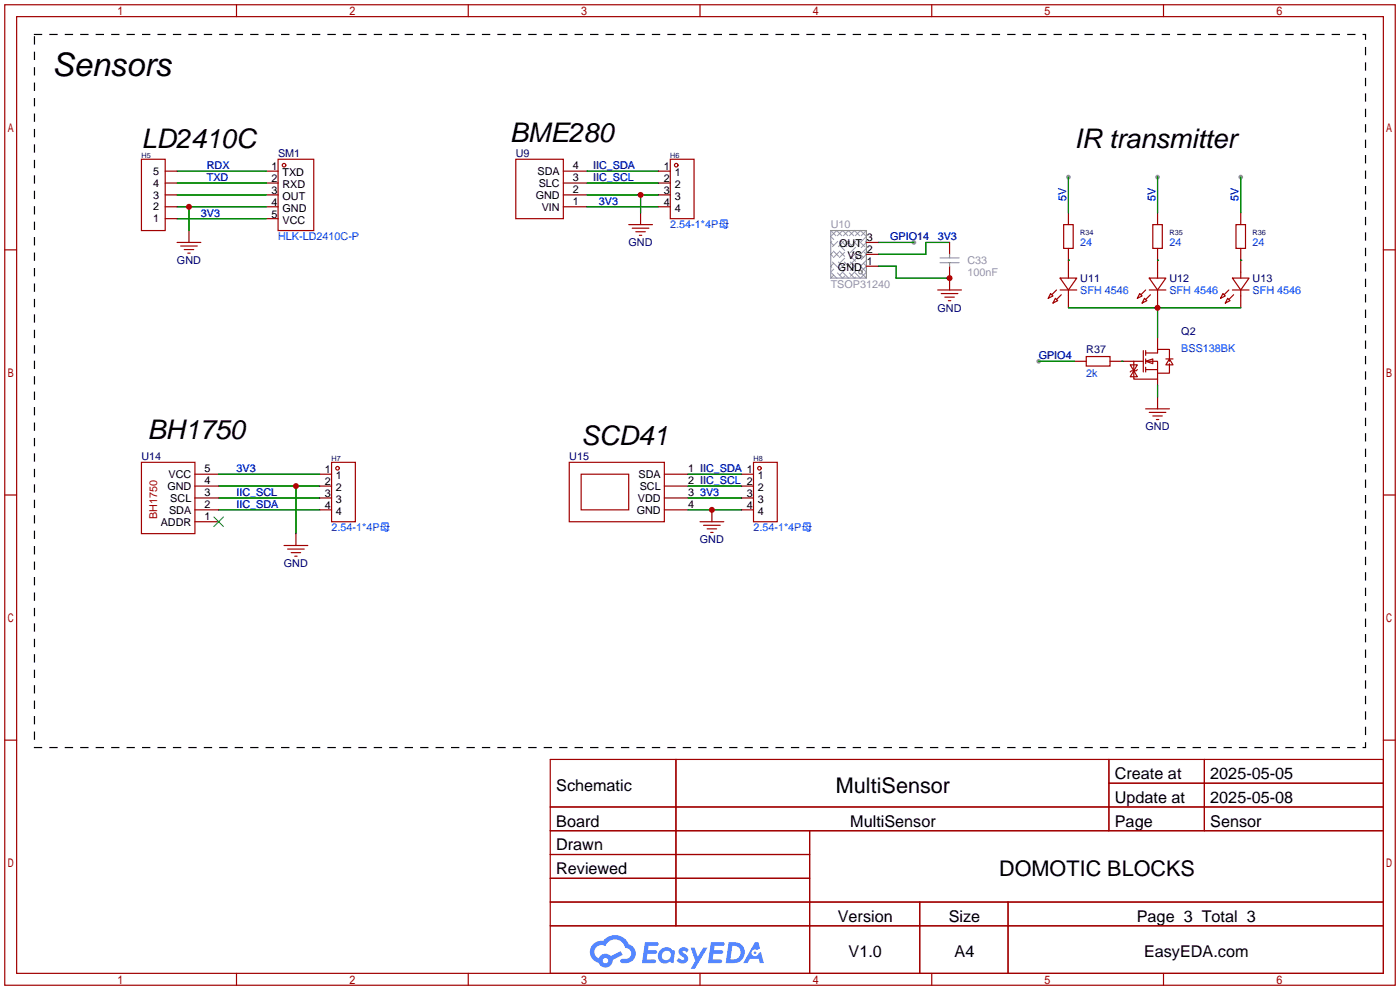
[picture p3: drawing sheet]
<svg xmlns="http://www.w3.org/2000/svg" width="299mm" height="212mm" viewBox="0 0 299 212" stroke-linecap="round" stroke-linejoin="round" font-family="sans-serif">
<g fill="#999">
<circle cx="222" cy="77.2" r=".51"/>
<circle cx="228.3" cy="37.8" r=".51"/>
<circle cx="247.4" cy="37.8" r=".51"/>
<circle cx="265.2" cy="37.8" r=".51"/>
<circle cx="195.3" cy="51.8" r=".51"/>
</g>
<g fill="none" stroke="#a10000" stroke-width=".25">
<path d="M1 1h297.2v209.6h-297.2zM3.6 3.6h292.1v204.4h-292.1zM50.5 1v2.6M100.1 1v2.6M149.6 1v2.6M199.1 1v2.6M248.7 1v2.6M1 53.4h2.6M295.7 53.4h2.5M1 105.8h2.6M295.7 105.8h2.5M1 158.2h2.6"/>
<path d="M295.7 158.2h2.5M117.6 162.3h178.1v45.7h-178.1zM117.6 172.5h178.1M117.6 177.5h178.1M144.5 162.3v35.6M173 177.5v30.5M237 162.3v15.2M237 167.4h58.7M257.4 162.3v15.2M117.6 182.6h55.4M117.6 192.8h178.1M117.6 187.7h55.4"/>
<path d="M117.6 197.9h178.1M196.6 192.8v15.2M215.4 192.8v15.2M50.5 208v2.6M100.1 208v2.6M149.6 208v2.6M199.1 208v2.6M248.7 208v2.6"/>
</g>
<g fill="#5487ff">
<path d="M145.3 202.7a1.3 1.3 0 0 1 1.9 .3l-.4 .6a.54 .54 0 0 0-.9-.2l.1 .2a1.34 1.34 0 0 1 .9 1.8 1.47 1.47 0 0 1-2.3-.1l.5-.6 .8 .5a.31 .31 0 0 0 .4-.3 .31 .31 0 0 0-.3-.4 1.12 1.12 0 0 1-.7-1.8z"/>
<path d="M147.6 202.5h.9l.6 2 1.2-2h.9l-2.7 4.6h-.9l1-1.7z"/>
<path d="M137.8 201.4h1.7a1.31 1.31 0 0 1 1.2 .2 .4 .4 0 0 1-.3 .5l-1.8 .1-.1 .9h1.6a.4 .4 0 0 1 .4 .4 .4 .4 0 0 1-.5 .4h-1.6l-.2 1.2h1.4a.46 .46 0 0 1 .5 0 .46 .46 0 0 1 .1 .5l-.4 .2h-2.6z"/>
<path d="M151.9 201.4h1.7a1.32 1.32 0 0 1 1.2 .2 .39 .39 0 0 1-.3 .5l-1.8 .1-.1 .9h1.6a.4 .4 0 0 1 .4 .4 .4 .4 0 0 1-.4 .4h-1.7l-.2 1.2h1.4a.46 .46 0 0 1 .5 0 .46 .46 0 0 1 .1 .5l-.4 .2h-2.6z"/>
<path d="M161.3 201.4h.8l.3 1.3-.6 .4a.75 .75 0 0 0-1.1 .3 .75 .75 0 0 0 .5 1 .75 .75 0 0 0 .9-.7l.5-.2 .6 2.3h-.8l-.3-.9h-1.8l-.5 .9h-1z"/>
<path d="M155.7 201.4l-.6 4.4h1.5a2.27 2.27 0 0 0 2.6-2.2 2.27 2.27 0 0 0-2.7-2.2zM156.5 202.1a1.5 1.5 0 0 1 1.8 1.6 1.5 1.5 0 0 1-1.9 1.4h-.3z"/>
<path d="M141.2 203a1.6 1.6 0 0 0-.3 2.3 1.6 1.6 0 0 0 2.3 .2l.7 .3 .3-2.4-.1-.3-.5-.1a1.58 1.58 0 0 0-2.4 0zM141.8 203.5a.98 .98 0 0 1 1.6 .4 .98 .98 0 0 1-1.1 1.3 .94 .94 0 0 1-.9-.7 .94 .94 0 0 1 .4-1z"/>
<path d="M126.8 201.8a2.37 2.37 0 0 0 1.1 4 1.54 1.54 0 0 0 1.8 1 1.54 1.54 0 0 0 1.2-1.6l2.2-1.1-.5-.8-2 1a1.57 1.57 0 0 0-2.7 .5 1.5 1.5 0 0 1-.7-2.1 1.5 1.5 0 0 1 2.2-.5 2.23 2.23 0 0 1 2.3-1.4 2.23 2.23 0 0 1 2 1.8 1.16 1.16 0 0 1 1.2 1.1 1.16 1.16 0 0 1-1.1 1.2h-.7a.47 .47 0 0 0-.5 .4 .47 .47 0 0 0 .4 .5 2.17 2.17 0 0 0 2.5-.9 2.17 2.17 0 0 0-.3-2.7l-.8-.4a3.2 3.2 0 0 0-5.5-.7l-1.1 .1zM128.8 205.3a.6 .6 0 0 1 1.2 0 .6 .6 0 0 1-1.2 0z"/>
<circle cx="161.4" cy="203.6" r=".28"/>
</g>
<g fill="none" stroke="#870000" stroke-width=".25">
<path d="M35.3 36.6h2.5M35.3 39.1h2.5M56.9 36.6h2.5M56.9 39.1h2.5M120.4 36.6h5.1M120.4 39.1h5.1M140.7 36.6h2.6M140.7 39.1h2.6M35.3 41.7h2.5M35.3 44.2h2.5M35.3 46.7h2.5M40.4 49.3v2.5"/>
<path d="M56.9 41.7h2.5M56.9 44.2h2.5M56.9 46.7h2.5M120.4 41.7h5.1M120.4 44.2h5.1M136.9 45.5v2.5M140.7 41.7h2.6M140.7 44.2h2.6M185.2 56.9h2.5M185.2 54.4h2.5M185.2 51.8h2.5M202.9 51.8v2.6"/>
<path d="M202.9 56.9v5.1M228.3 45.5v2.5M228.3 53.1v5.1M247.4 45.5v2.5M247.4 53.1v5.1M265.2 45.5v2.5M265.2 53.1v5.1M228.3 63.2v2.6M229.6 77.2h2.6M237.2 77.2h5.1M247.4 63.2v2.6M247.4 72.1v2.6"/>
<path d="M247.4 79.8v2.5M265.2 63.2v2.6M247.4 84.8v2.6M41.7 101.3h5M41.7 103.9h5M41.7 106.4h5M41.7 109h5M41.7 111.5h5M63.2 114v2.6M68.3 101.3h2.6M68.3 103.9h2.6M68.3 106.4h2.6"/>
<path d="M68.3 109h2.6M142 101.3h5.1M142 103.9h5.1M142 106.4h5.1M142 109h5.1M152.1 109v2.5M158.5 101.3h2.5M158.5 103.9h2.5M158.5 106.4h2.5M158.5 109h2.5"/>
</g>
<g fill="none" stroke="#a10000" stroke-width=".25">
<path d="M30.2 34h5.1v15.3h-5.1zM59.4 34h7.7v15.3h-7.7zM110.2 34h10.2v12.7h-10.2zM143.3 34h5v12.7h-5zM37.8 51.8h5.1M38.6 52.6h3.6M39.4 53.3h2M40.1 54.1h.5M134.4 48h5M135.1 48.8h3.6M135.9 49.5h2M136.7 50.3h.5"/>
<path d="M226.6 59.4h3.5l-1.8 2.6zM227.3 48h2.1v5.1h-2.1zM228.3 58.2v1.2M245.6 59.4h3.6l-1.8 2.6zM246.4 48h2v5.1h-2zM247.4 58.2v1.2M263.4 59.4h3.6l-1.8 2.6zM264.2 48h2v5.1h-2zM265.2 58.2v1.2M200.4 62h5.1M201.2 62.7h3.5M201.9 63.5h2.1"/>
<path d="M202.7 64.3h.5M224.5 62.7l.5 .5-1 .6zM225.6 63.8l.5 .5-1.1 .5zM225.8 62l-1 1M226.6 62h3.5M226.8 63l-1 1M228.3 62v1.2M232.2 76.2h5v2h-5zM241.6 78h1.5l-.8 1.2zM242.3 79.2l.8 1.3h-1.5zM243.1 79l-.3 .2h-1l-.2 .3M243.6 62.7l.5 .5-1 .6z"/>
<path d="M244.3 77.2h-2v3.8h5.1M244.3 74.9v4.6M244.6 63.8l.5 .5-1 .5zM244.9 77.2l1.5-.5v1zM244.9 77.2h2.5v2.6h2.5v-2.1M244.9 75.4h2.5v-.7h2.5v2.5M244.9 62l-1.1 1M244.9 79h2.5M244.9 74.9v1M244.9 76.7v1M244.9 78.5v1M245.6 62h3.6"/>
<path d="M245.9 63l-1 1M247.4 62v1.2M249.2 76.7h1.5M249.9 76.7l.8 1.3h-1.5zM261.4 62.7l.5 .5-1 .6zM262.4 63.8l.5 .5-1 .5zM262.6 62l-1 1M263.4 62h3.6M263.7 63l-1.1 1M265.2 62v1.2M30.2 98.8h11.5v15.2h-11.5zM70.9 98.8h5v12.7h-5z"/>
<path d="M121.7 98.8h20.3v12.7h-20.3zM161 98.8h5.1v12.7h-5.1zM244.9 87.4h5M245.6 88.1h3.6M246.4 88.9h2M247.1 89.7h.5M60.7 116.6h5.1M61.5 117.3h3.5M62.2 118.1h2.1M63 118.9h.5M124.2 101.3h10.2v7.7h-10.2zM149.6 111.5h5.1"/>
<path d="M150.4 112.3h3.5M151.1 113h2.1M151.9 113.8h.5"/>
<circle cx="60.7" cy="35.3" r=".38"/>
<circle cx="144.5" cy="35.3" r=".38"/>
<circle cx="72.1" cy="100.1" r=".38"/>
<circle cx="162.3" cy="100.1" r=".38"/>
</g>
<g fill="none" stroke="#008700" stroke-width=".25">
<path d="M37.8 39.1h19.1M37.8 36.6h19.1M125.5 39.1h15.2M125.5 36.6h15.2M228.3 37.8v7.7M247.4 37.8v7.7M265.2 37.8v7.7M37.8 44.2h19.1M37.8 41.7h19.1M37.8 46.7h19.1M40.4 44.2v5.1M125.5 44.2h15.2"/>
<path d="M125.5 41.7h15.2M136.9 41.7v3.8M187.7 51.8h7.6M187.7 56.9h3.8v2.5h11.4M202.9 51.8h-5v2.6h-10.2M228.3 55.6h.1M247.4 55.6h.1M265.2 55.6h.1M222 77.2h7.6M228.3 65.8h36.9M239.8 77.2h.1M247.4 65.8v6.3"/>
<path d="M247.4 82.3v2.5M46.7 103.9h21.6M46.7 101.3h21.6M46.7 106.4h21.6M46.7 109h21.6M63.2 103.9v10.1M147.1 103.9h11.4M147.1 101.3h11.4M147.1 106.4h11.4M147.1 109h11.4"/>
</g>
<path d="M45.7 110.5l2.1 2M47.8 110.5l-2.1 2" fill="none" stroke="#3c3" stroke-width=".25"/>
<path d="M7.4 7.4h284.4v152.4h-284.4z" fill="none" stroke="#000" stroke-width=".25" stroke-dasharray="1.5 1.8"/>
<g fill="none" stroke="#999" stroke-width=".21" stroke-dasharray="1.5 1.8">
<path d="M177.5 49.3l7.7 7.6M178.8 49.3l-1.3 1.2M178.8 59.4l-1.3-1.2M178.8 49.3l6.4 6.3M180.1 49.3l-2.6 2.5M180.1 59.4l-2.6-2.5M180.1 49.3l5.1 5.1M181.4 49.3l-3.9 3.8M181.4 59.4l-3.9-3.8M181.4 49.3l3.8 3.8M182.6 49.3l-5.1 5.1M182.6 59.4l-5.1-5"/>
<path d="M182.6 49.3l2.6 2.5M183.9 49.3l-6.4 6.3M183.9 59.4l-6.4-6.3M183.9 49.3l1.3 1.2M185.2 49.3l-7.7 7.6M185.2 50.5l-7.7 7.7M185.2 51.8l-7.7 7.6M185.2 53.1l-6.4 6.3M185.2 54.4l-5.1 5M185.2 55.6l-3.8 3.8M185.2 56.9l-2.6 2.5M185.2 58.2l-1.3 1.2"/>
<path d="M185.2 59.4l-7.7-7.6M185.2 58.2l-7.7-7.7"/>
</g>
<g fill="none" stroke="#999" stroke-width=".25">
<path d="M177.5 49.3h7.7v10.1h-7.7zM200.9 55.1h4.1M200.9 56.1h4.1M202.9 54.4v.7M202.9 56.1v.8"/>
<circle cx="183.9" cy="58.2" r=".38"/>
</g>
<path d="M184.1 57.8l.1 .2M184.2 58.3l-.1 .2" fill="none" stroke="#999" stroke-width=".21"/>
<g fill="#c00">
<circle cx="247.4" cy="65.8" r=".63"/>
<circle cx="202.9" cy="59.4" r=".63"/>
<circle cx="63.2" cy="103.9" r=".63"/>
<circle cx="136.9" cy="41.7" r=".63"/>
<circle cx="40.4" cy="44.2" r=".63"/>
<circle cx="152.1" cy="109" r=".63"/>
</g>
<text font-size="6.9" x="11.2" y="16.1">Sensors</text>
<g font-size="5.8">
<text x="30.2" y="31.6">LD2410C</text>
<text x="109" y="30.3">BME280</text>
<text x="229.6" y="31.6">IR transmitter</text>
<text x="31.5" y="93.8">BH1750</text>
<text x="124.2" y="95.1">SCD41</text>
</g>
<g font-size="4.6">
<text x="178.7" y="169.4">MultiSensor</text>
<text x="213.6" y="187.2">DOMOTIC BLOCKS</text>
</g>
<g font-size="3.5">
<text x="238.3" y="166.5">Create at</text>
<text x="258.7" y="166.5">2025-05-05</text>
<text x="118.9" y="169.1">Schematic</text>
<text x="238.3" y="171.6">Update at</text>
<text x="258.7" y="171.6">2025-05-08</text>
<text x="118.9" y="176.7">Board</text>
<text x="181.7" y="176.7">MultiSensor</text>
<text x="238.3" y="176.7">Page</text>
<text x="258.7" y="176.7">Sensor</text>
<text x="118.9" y="181.8">Drawn</text>
<text x="118.9" y="186.8">Reviewed</text>
<text x="179.1" y="197">Version</text>
<text x="202.8" y="197">Size</text>
<text x="243" y="197">Page 3 Total 3</text>
<text x="181.4" y="204.6">V1.0</text>
<text x="204" y="204.6">A4</text>
<text x="244.5" y="204.6">EasyEDA.com</text>
</g>
<g font-size="2.3" fill="#000080">
<text x="59.4" y="33.6">SM1</text>
<text x="110.2" y="33.6">U9</text>
<text x="134.3" y="52.6">GND</text>
<text x="37.8" y="56.4">GND</text>
<text x="230.9" y="60.2">U11</text>
<text x="249.9" y="60.2">U12</text>
<text x="267.7" y="60.2">U13</text>
<text x="200.4" y="66.6">GND</text>
<text x="252.5" y="71.7">Q2</text>
<text x="232.2" y="75.5">R37</text>
<text x="244.8" y="92">GND</text>
<text x="30.2" y="98.3">U14</text>
<text x="121.7" y="98.3">U15</text>
<text x="149.6" y="116.1">GND</text>
<text x="60.7" y="121.2">GND</text>
</g>
<g font-size="2.3">
<text x="32.8" y="39.9">4</text>
<text x="32.8" y="37.4">5</text>
<text x="58" y="36.3">1</text>
<text x="58" y="38.9">2</text>
<text x="58" y="41.4">3</text>
<text x="60.4" y="37.6">TXD</text>
<text x="60.4" y="40.2">RXD</text>
<text x="114.9" y="37.4">SDA</text>
<text x="115.1" y="39.9">SLC</text>
<text x="122.4" y="36.1">4</text>
<text x="122.4" y="38.7">3</text>
<text x="122.4" y="41.2">2</text>
<text x="141.8" y="36.3">1</text>
<text x="141.8" y="38.9">2</text>
<text x="141.8" y="41.4">3</text>
<text x="144.2" y="37.6">1</text>
<text x="144.2" y="40.2">2</text>
<text x="32.8" y="47.5">1</text>
<text x="32.8" y="45">2</text>
<text x="32.8" y="42.4">3</text>
<text x="58" y="44">4</text>
<text x="58" y="46.5">5</text>
<text x="60.4" y="42.7">OUT</text>
<text x="60.4" y="45.2">GND</text>
<text x="60.4" y="47.8">VCC</text>
<text x="114.5" y="42.5">GND</text>
<text x="115.8" y="45">VIN</text>
<text x="122.4" y="43.7">1</text>
<text x="141.8" y="44">4</text>
<text x="144.2" y="42.7">3</text>
<text x="144.2" y="45.2">4</text>
<text x="179.4" y="52.9">OUT</text>
<text x="185.3" y="51.6">3</text>
<text x="179.1" y="57.9">GND</text>
<text x="181.1" y="55.4">VS</text>
<text x="185.3" y="56.7">1</text>
<text x="185.3" y="54.1">2</text>
<text x="43.7" y="100.9">5</text>
<text x="69.5" y="101.1">1</text>
<text x="147.1" y="100.9">1 IIC_SDA 1</text>
<text x="35.8" y="104.7">GND</text>
<text x="36" y="102.2">VCC</text>
<text x="36.4" y="107.2">SCL</text>
<text x="43.7" y="103.4">4</text>
<text x="43.7" y="106">3</text>
<text x="69.5" y="103.7">2</text>
<text x="69.5" y="106.2">3</text>
<text x="71.8" y="102.4">1</text>
<text x="71.8" y="104.9">2</text>
<text x="71.8" y="107.5">3</text>
<text x="136.3" y="107.2">VDD</text>
<text x="136.5" y="102.2">SDA</text>
<text x="136.7" y="104.7">SCL</text>
<text x="147.1" y="103.4">2 IIC_SCL 2</text>
<text x="147.1" y="106">3</text>
<text x="159.6" y="106.2">3</text>
<text x="162" y="102.4">1</text>
<text x="162" y="104.9">2</text>
<text x="162" y="107.5">3</text>
<text x="34.4" y="112.3">ADDR</text>
<text x="36.1" y="109.8">SDA</text>
<text x="43.7" y="108.5">2</text>
<text x="43.7" y="111">1</text>
<text x="69.5" y="108.7">4</text>
<text x="71.8" y="110">4</text>
<text x="136.1" y="109.8">GND</text>
<text x="147.1" y="108.5">4</text>
<text x="159.6" y="108.7">4</text>
<text x="162" y="110">4</text>
</g>
<g font-size="2.3" fill="#00f">
<text x="44.2" y="36.1">RDX</text>
<text x="44.2" y="38.7">TXD</text>
<text x="126.7" y="38.7">IIC_SCL</text>
<text x="126.7" y="36.1">IIC_SDA</text>
<text x="42.9" y="46.3">3V3</text>
<text x="128" y="43.7">3V3</text>
<text x="227.9" y="42.9" transform="rotate(-90 227.9 42.9)">5V</text>
<text x="246.9" y="42.9" transform="rotate(-90 246.9 42.9)">5V</text>
<text x="264.7" y="42.9" transform="rotate(-90 264.7 42.9)">5V</text>
<text x="59.4" y="51.4">HLK-LD2410C-P</text>
<text x="143.3" y="48.8">2.54-1*4P母</text>
<text x="190.2" y="51.4">GPIO14</text>
<text x="200.4" y="51.4">3V3</text>
<text x="230.9" y="52.6">24</text>
<text x="249.9" y="52.6">24</text>
<text x="267.7" y="52.6">24</text>
<text x="230.9" y="62.8">SFH 4546</text>
<text x="249.9" y="62.8">SFH 4546</text>
<text x="267.7" y="62.8">SFH 4546</text>
<text x="222" y="76.8">GPIO4</text>
<text x="252.5" y="75.2">BSS138BK</text>
<text x="232.2" y="80.6">2k</text>
<text x="50.5" y="100.9">3V3</text>
<text x="50.5" y="106">IIC_SCL</text>
<text x="149.6" y="106">3V3</text>
<text x="50.5" y="108.5">IIC_SDA</text>
<text x="70.9" y="113.6">2.54-1*4P母</text>
<text x="161" y="113.6">2.54-1*4P母</text>
</g>
<g font-size="2.3" fill="#999">
<text x="177.5" y="48.8">U10</text>
<text x="206.8" y="56.4">C33</text>
<text x="206.8" y="59">100nF</text>
<text x="177.5" y="61.5">TSOP31240</text>
</g>
<text font-size="2.3" fill="#a00000" x="33.6" y="111" transform="rotate(-90 33.6 111)">BH1750</text>
<g font-size="1.6" fill="#000080">
<text x="30.2" y="33.7">H5</text>
<text x="143.3" y="33.7">H6</text>
<text x="230.9" y="50.2">R34</text>
<text x="249.9" y="50.2">R35</text>
<text x="267.7" y="50.2">R36</text>
<text x="70.9" y="98.5">H7</text>
<text x="161" y="98.5">H8</text>
</g>
</svg>
